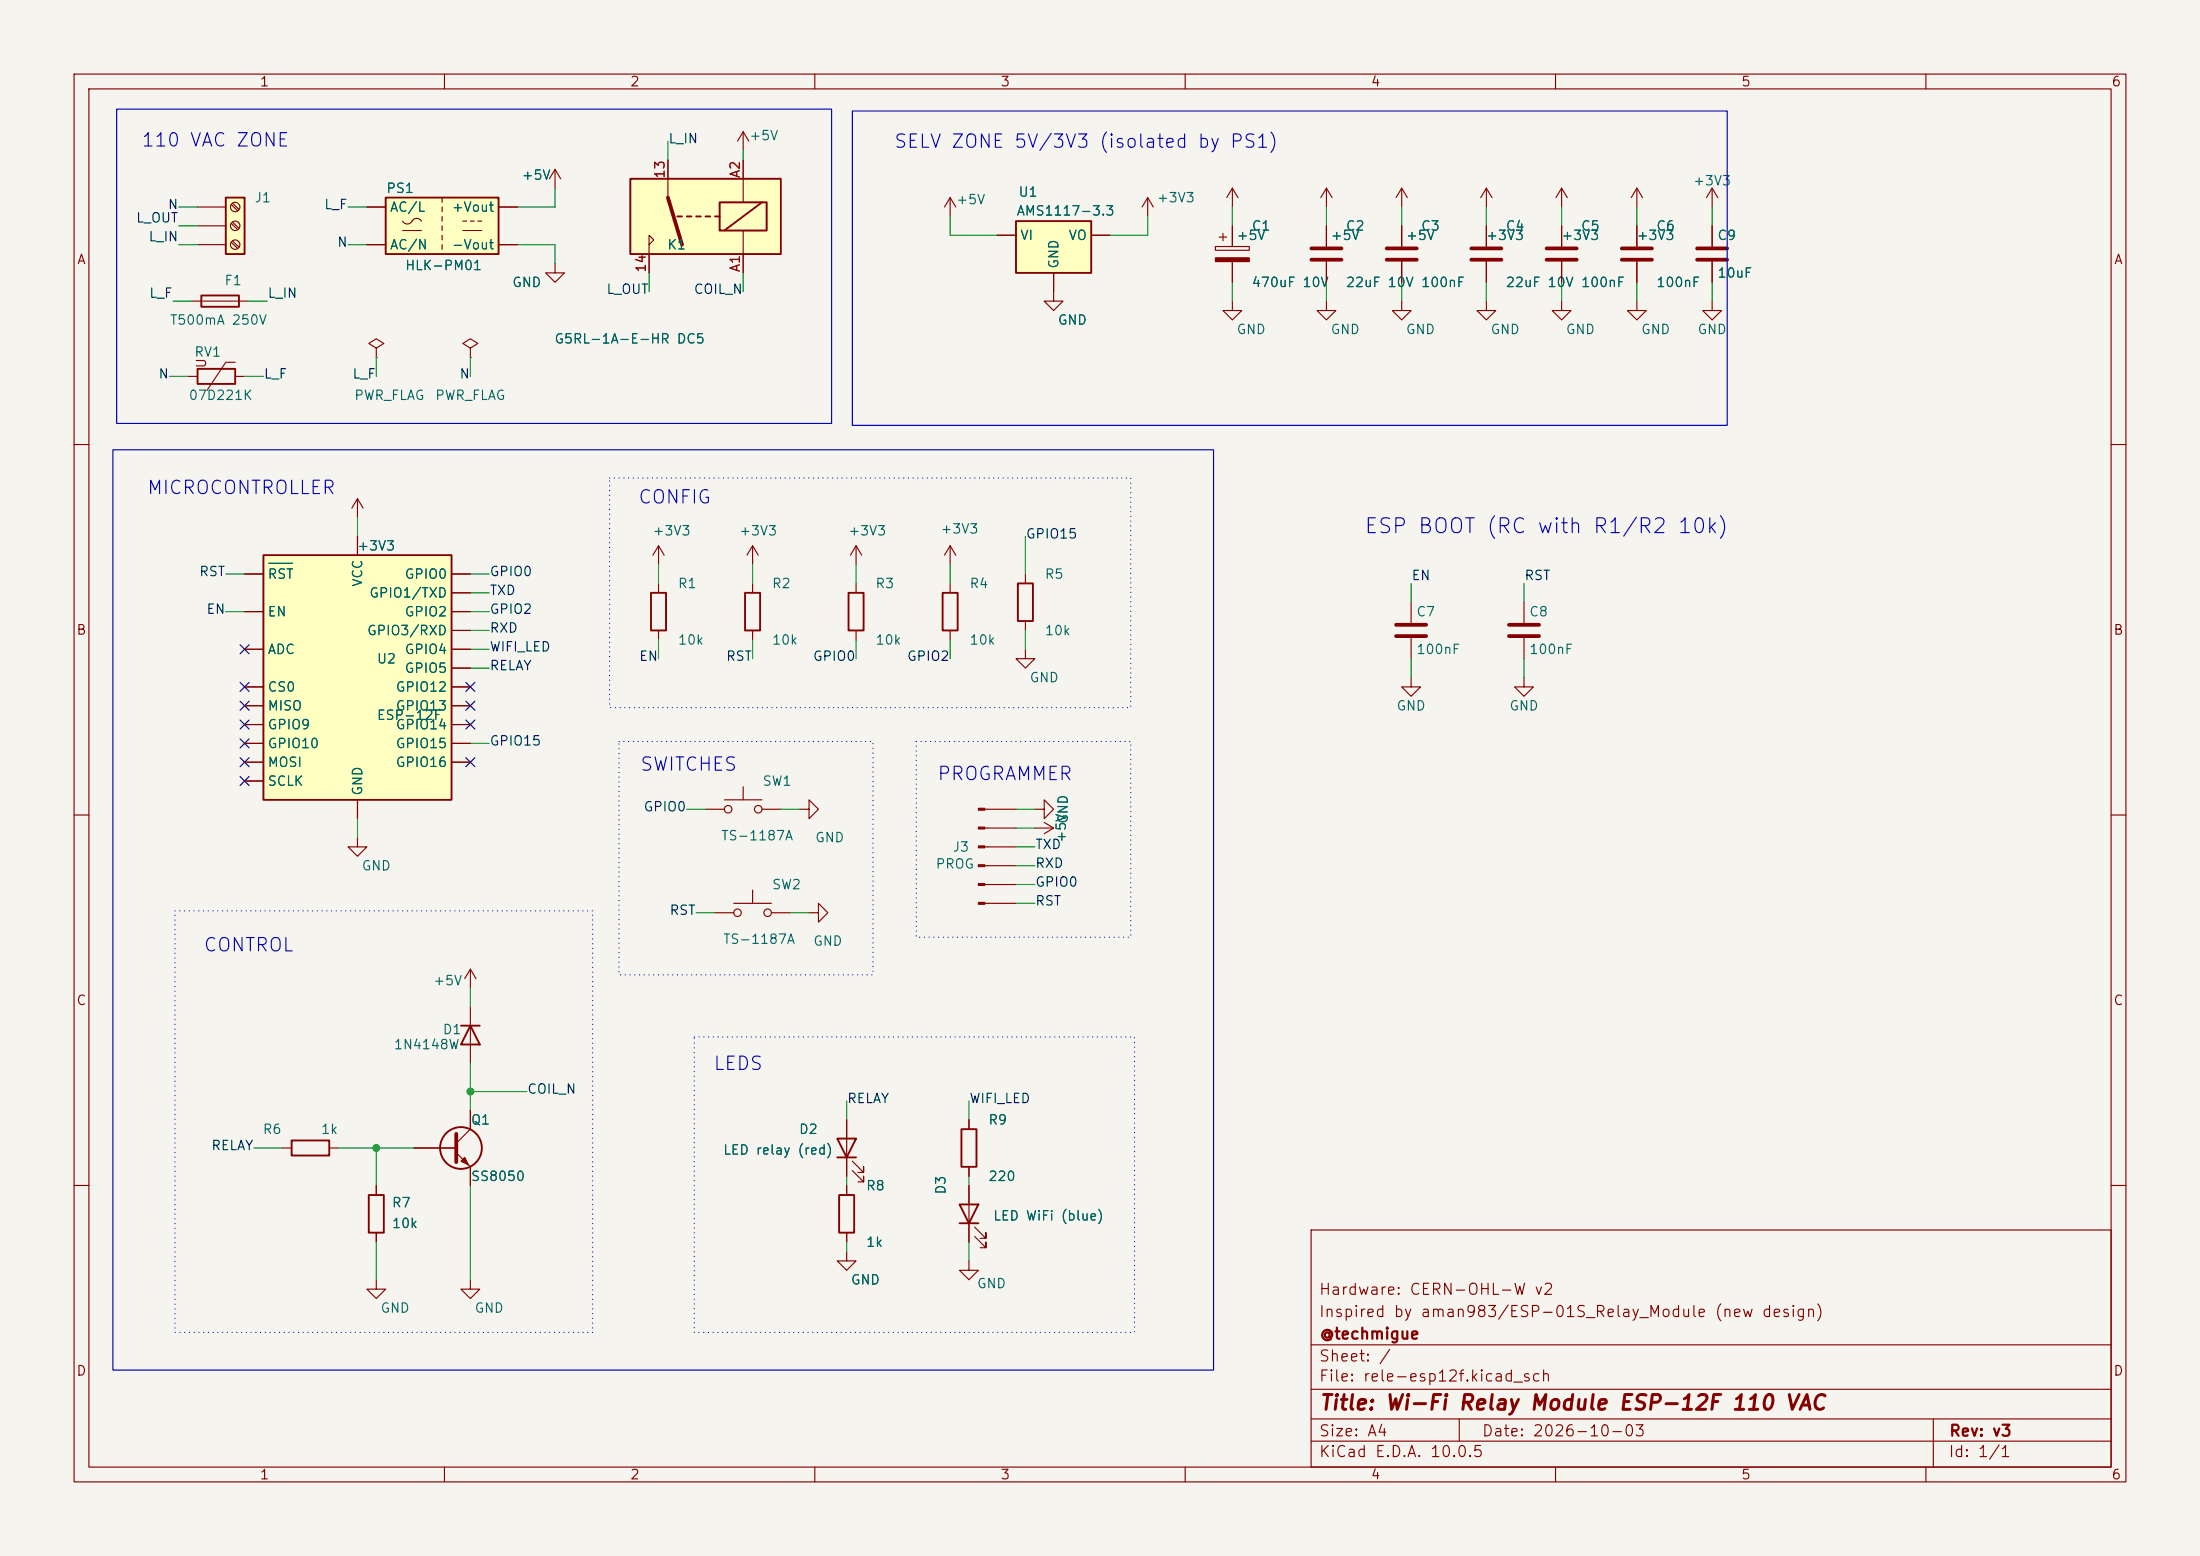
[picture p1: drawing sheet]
<svg xmlns="http://www.w3.org/2000/svg" width="297mm" height="210mm" viewBox="0 0 297 210" stroke-linecap="round" stroke-linejoin="round" font-family="sans-serif">
<path d="M0 0h297v210h-297z" fill="#f5f4ef" stroke="#f5f4ef" stroke-width=".14"/>
<g fill="none" stroke="#840000" stroke-width=".15">
<path d="M10 10h277v190h-277zM12 12h273v186h-273zM60 10v2M110 10v2M160 10v2M210 10v2M260 10v2M164.1 33.3h4.6v.5h-4.6zM164.6 32h1M165.1 31.5v1M166.4 30.5v2.8M166.4 35.3v2.8"/>
<path d="M179.1 25.4v2.5M179.1 30.5v2.8M179.1 35.3v2.8M179.1 25.4l-.8 1.3M179.1 25.4l.7 1.3M189.2 25.4l-.7 1.3M189.2 25.4l.8 1.3M189.2 25.4v2.5M200.7 25.4l-.8 1.3M200.7 25.4l.7 1.3M200.7 25.4v2.5M210.8 25.4l-.7 1.3"/>
<path d="M210.8 25.4l.8 1.3M210.8 25.4v2.5M231.1 25.4v2.5M231.1 30.5v2.8M231.1 35.3v2.8M231.1 25.4l-.7 1.3M231.1 25.4l.8 1.3M25.4 50.8h1.3M31.7 48.9h-1.2l-2.6 3.8M31.7 50.8h1.3M179.1 40.6v1.3h1.2l-1.2 1.3-1.3-1.3h1.3M10 60h2"/>
<path d="M48.3 67.3l-.8 1.3M48.3 67.3l.7 1.3M48.3 67.3v2.6M88.9 73.7v2.5M88.9 78.7v1.3M88.9 73.7l-.8 1.2M88.9 73.7l.8 1.2M101.6 73.7v2.5M101.6 78.7v1.3M101.6 73.7l-.8 1.2M101.6 73.7l.8 1.2M115.6 73.7v2.5"/>
<path d="M115.6 78.7v1.3M115.6 73.7l-.8 1.2M115.6 73.7l.7 1.2M285 60h2M88.9 85.1v1.3M101.6 85.1v1.3M115.6 85.1v1.3M10 110h2M48.3 113v1.3h1.2l-1.2 1.3-1.3-1.3h1.3M95.2 109.2h2.6M97.8 108h5.1M100.3 106.2v1.8"/>
<path d="M102.9 109.2h2.5M107.9 109.2h1.3v-1.2l1.3 1.2-1.3 1.3v-1.3M285 110h2M63.5 130.8v2.6M63.5 130.8l-.8 1.3M63.5 130.8l.8 1.3M96.5 123.2h2.6M99.1 121.9h5M101.6 120.1v1.8M104.1 123.2h2.6M38.1 154.9h1.3M44.4 154.9h1.3"/>
<path d="M55.9 154.9h5.7M61.6 155.6l1.9 1.9v2.5M63.5 149.9v2.5l-1.9 1.9M130.8 151.1v1.3M130.8 157.5v1.3M10 160h2M50.8 172.7v1.3h1.3l-1.3 1.3-1.3-1.3h1.3M50.8 160v1.3M50.8 166.4v1.2M63.5 172.7v1.3h1.3l-1.3 1.3-1.3-1.3h1.3M177 166h108v32h-108zM285 160h2"/>
<path d="M60 198v2M110 198v2M160 198v2M177 194.5h108M177 191.5h108M177 187.5h108M177 181.5h108M197 191.5v3M210 198v2M260 198v2M261 191.5v6.5"/>
<circle cx="98.3" cy="109.2" r=".51"/>
<circle cx="102.4" cy="109.2" r=".51"/>
<circle cx="99.6" cy="123.2" r=".51"/>
<circle cx="103.6" cy="123.2" r=".51"/>
</g>
<g fill="none" stroke="#840000" stroke-width=".25">
<path d="M26.7 49.8h5v2h-5zM87.9 80h2v5.1h-2zM100.6 80h2v5.1h-2zM114.6 80h2v5.1h-2zM39.4 153.9h5v2.1h-5zM129.8 152.4h2v5.1h-2zM49.8 161.3h2v5.1h-2z"/>
<circle cx="62.2" cy="154.9" r="2.82"/>
</g>
<path d="M177 33.5h4.1M177 35.1h4.1M229.1 33.5h4.1M229.1 35.1h4.1M61.6 153v3.8" fill="none" stroke="#840000" stroke-width=".51"/>
<g fill="#840000" stroke="#840000" stroke-width=".15">
<path d="M62.2 156.7l.5-.5 .5 1z"/>
<path d="M164.1 34.8h4.6v.5h-4.6z"/>
</g>
<path d="M30.5 26.7h2.5v7.6h-2.5z" fill="#ffffc2"/>
<path d="M27.2 39.9h5.1v1.5h-5.1zM30.5 26.7h2.5v7.6h-2.5zM137.4 78.7h2v5.1h-2zM127.3 80h2v5.1h-2zM62.2 138.4h2.6M63.5 138.4l1.3 2.6h-2.6zM113 153.7h2.6l-1.3 2.5zM113 156.2h2.6M113.3 161.3h2v5.1h-2zM129.5 162.6h2.6l-1.3 2.5zM129.5 165.1h2.6" fill="none" stroke="#840000" stroke-width=".25"/>
<g fill="none" stroke="#840000" stroke-width=".15">
<path d="M26.7 27.9h3.8M26.7 30.5h3.8M26.7 33h3.8M31.2 27.6l.9 .8M31.2 30.1l.9 .9M31.2 32.7l.9 .8M31.4 27.4l.9 .9M31.4 30l.9 .8M31.4 32.5l.9 .9M74.9 35.6v1.2h1.3l-1.3 1.3-1.2-1.3h1.2M74.9 22.9l-.7 1.2M74.9 22.9l.8 1.2"/>
<path d="M74.9 22.9v2.5M128.3 26.7v2.5M128.3 26.7l-.8 1.2M128.3 26.7l.7 1.2M25.9 40.6h7.6M50.8 47l1-.6-1-.7-1 .7 1 .6v1.3M50.8 48.3h.1M63.5 47l1-.6-1-.7-1 .7 1 .6v1.3M63.5 48.3h.1M128.3 73.7l-.8 1.2M128.3 73.7l.7 1.2M128.3 73.7v2.5"/>
<path d="M128.3 78.7v1.3M138.4 77.5v1.2M128.3 85.1v1.3M138.4 87.6v1.3h1.3l-1.3 1.3-1.2-1.3h1.2M138.4 83.8v1.3M132.9 109.2h4.3M132.9 111.8h4.3M132.9 114.3h4.3M132.9 116.8h4.3M132.9 119.4h4.3M63.5 135.9v7.6M109.2 123.2h1.3v-1.3l1.3 1.3-1.3 1.3v-1.3"/>
<path d="M132.9 121.9h4.3M114.3 151.1v7.7M115.1 158l1.5 1.5v-.7v.7h-.8M115.1 156.7l1.5 1.5v-.7v.7h-.8M114.3 160v1.3M114.3 166.4v1.2M130.8 170.2v1.3h1.3l-1.3 1.2-1.3-1.2h1.3M130.8 160v7.6M131.6 166.9l1.5 1.5v-.8v.8h-.8M131.6 165.6l1.5 1.5v-.7v.7h-.8"/>
<circle cx="31.7" cy="27.9" r=".63"/>
<circle cx="31.7" cy="30.5" r=".63"/>
<circle cx="31.7" cy="33" r=".63"/>
</g>
<g fill="#840000" stroke="#840000" stroke-width=".15">
<path d="M132.1 109.1h.8v.2h-.8z"/>
<path d="M132.1 111.6h.8v.3h-.8z"/>
<path d="M132.1 114.2h.8v.2h-.8z"/>
<path d="M132.1 116.7h.8v.3h-.8z"/>
<path d="M132.1 119.3h.8v.2h-.8z"/>
<path d="M132.1 121.8h.8v.2h-.8z"/>
</g>
<path d="M52.1 26.7h15.2v7.6h-15.2z" fill="#ffffc2"/>
<path d="M52.1 26.7h15.2v7.6h-15.2z" fill="none" stroke="#840000" stroke-width=".25"/>
<g fill="none" stroke="#840000" stroke-width=".15">
<path d="M49.5 27.9h2.6M49.5 33h2.6M54.4 29.8a.77 .77 0 0 0 .7 .4 .77 .77 0 0 0 .7-.5 .73 .73 0 0 1 1.1 .1M54.4 31.1h2.5M59.7 26.7v.6M59.7 27.9v.7M59.7 29.2v.6M59.7 30.5v.6M59.7 31.8v.6M59.7 33v.7M62.5 31.1h2.5M62.5 29.8h.5"/>
<path d="M63.5 29.8h.5M64.5 29.8h.5M67.3 27.9h2.5M67.3 33h2.5"/>
</g>
<path d="M35.6 74.9h25.4v33.1h-25.4z" fill="#ffffc2"/>
<path d="M35.6 74.9h25.4v33.1h-25.4z" fill="none" stroke="#840000" stroke-width=".25"/>
<g fill="none" stroke="#840000" stroke-width=".15">
<path d="M100.3 17.8l-.7 1.3M100.3 17.8l.8 1.3M100.3 17.8v2.5M189.2 30.5v2.8M189.2 35.3v2.8M33 77.5h2.6M48.3 72.4v2.5M61 77.5h2.5M33 87.6h2.6M33 82.6h2.6M33 97.8h2.6M33 92.7h2.6"/>
<path d="M33 95.3h2.6M61 87.6h2.5M61 82.6h2.5M61 97.8h2.5M61 92.7h2.5M61 95.3h2.5M61 90.2h2.5M61 85.1h2.5M61 80h2.5M33 102.9h2.6M33 100.3h2.6M33 105.4h2.6"/>
<path d="M48.3 108v2.5M61 102.9h2.5M61 100.3h2.5M139.7 109.2h1.3v-1.2l1.2 1.2-1.2 1.3v-1.3M139.7 111.8h2.5M141 111l1.2 .8M142.2 111.8l-1.2 .7M114.3 168.9v1.3h1.3l-1.3 1.3-1.3-1.3h1.3"/>
</g>
<path d="M36.3 76h3.2" fill="none" stroke="#006464" stroke-width=".15"/>
<path d="M187.2 33.5h4.1M187.2 35.1h4.1" fill="none" stroke="#840000" stroke-width=".51"/>
<path d="M137.2 29.8h10.1v7h-10.1z" fill="#ffffc2"/>
<path d="M137.2 29.8h10.1v7h-10.1z" fill="none" stroke="#840000" stroke-width=".25"/>
<g fill="none" stroke="#840000" stroke-width=".15">
<path d="M134.6 31.8h2.6M142.2 36.8v3.8h1.3l-1.3 1.3-1.2-1.3h1.2M147.3 31.8h2.6M154.9 26.7l-.7 1.2M154.9 26.7l.8 1.2M154.9 26.7v2.5M166.4 25.4l-.8 1.3M166.4 25.4l.7 1.3M166.4 25.4v2.5M200.7 30.5v2.8M200.7 35.3v2.8M210.8 30.5v2.8"/>
<path d="M210.8 35.3v2.8M221 25.4v2.5M221 30.5v2.8M221 35.3v2.8M221 25.4l-.8 1.3M221 25.4l.7 1.3M166.4 40.6v1.3h1.2l-1.2 1.3-1.3-1.3h1.3M189.2 40.6v1.3h1.3l-1.3 1.3-1.2-1.3h1.2M200.7 40.6v1.3h1.2l-1.2 1.3-1.3-1.3h1.3M210.8 40.6v1.3h1.3l-1.3 1.3-1.3-1.3h1.3M221 40.6v1.3h1.2l-1.2 1.3-1.3-1.3h1.3M231.1 40.6v1.3h1.3l-1.3 1.3-1.2-1.3h1.2"/>
<path d="M190.5 91.4v1.3h1.3l-1.3 1.3-1.3-1.3h1.3M190.5 81.3v2.8M190.5 86.1v2.8M205.7 91.4v1.3h1.3l-1.3 1.3-1.2-1.3h1.2M205.7 81.3v2.8M205.7 86.1v2.8"/>
</g>
<path d="M198.6 33.5h4.1M198.6 35.1h4.1M208.8 33.5h4.1M208.8 35.1h4.1M218.9 33.5h4.1M218.9 35.1h4.1M188.5 84.3h4M188.5 85.9h4M203.7 84.3h4.1M203.7 85.9h4.1" fill="none" stroke="#840000" stroke-width=".51"/>
<path d="M85.1 24.1h20.3v10.2h-20.3z" fill="#ffffc2"/>
<g fill="none" stroke="#840000" stroke-width=".15">
<path d="M49.5 27.9h2.6M49.5 33h2.6M67.3 27.9h2.5M67.3 33h2.5M87.6 33l.7-.6-.7-.6v5M90.2 21.6v5.1M100.3 21.6v5.7M100.3 31.1v5.7M134.6 31.8h2.6M142.2 36.8v2.6M147.3 31.8h2.6M166.4 30.5v2.8"/>
<path d="M166.4 35.3v2.8M179.1 30.5v2.8M179.1 35.3v2.8M189.2 30.5v2.8M189.2 35.3v2.8M200.7 30.5v2.8M200.7 35.3v2.8M210.8 30.5v2.8M210.8 35.3v2.8M221 30.5v2.8M221 35.3v2.8M231.1 30.5v2.8"/>
<path d="M231.1 35.3v2.8M33 77.5h2.6M48.3 72.4v2.5M61 77.5h2.5M33 87.6h2.6M33 82.6h2.6M33 97.8h2.6M33 92.7h2.6M33 95.3h2.6M61 87.6h2.5M61 82.6h2.5M61 97.8h2.5"/>
<path d="M61 92.7h2.5M61 95.3h2.5M61 90.2h2.5M61 85.1h2.5M61 80h2.5M33 102.9h2.6M33 100.3h2.6M33 105.4h2.6M48.3 108v2.5M61 102.9h2.5M61 100.3h2.5M55.9 154.9h5.7"/>
<path d="M63.5 149.9v2.5M63.5 157.5v2.5M114.3 151.1v2.6M114.3 156.2v2.6M130.8 151.1v1.3M130.8 157.5v1.3M50.8 160v1.3M50.8 166.4v1.2M114.3 160v1.3M114.3 166.4v1.2M130.8 160v2.6M130.8 165.1v2.5"/>
</g>
<path d="M85.1 24.1h20.3v10.2h-20.3zM91.4 29.2h.7M92.7 29.2h.6M94 29.2h.6M95.2 29.2h.7M96.5 29.2h.7M97.2 27.3h6.3v3.8h-6.3zM102.9 27.3l-5.1 3.8" fill="none" stroke="#840000" stroke-width=".25"/>
<path d="M90.2 26.7l1.9 6.3" fill="none" stroke="#840000" stroke-width=".51"/>
<g fill="none" stroke="#009600" stroke-width=".15">
<path d="M90.2 19.1v2.5M24.1 27.9h2.6M24.1 33h2.6M24.1 30.5h2.6M47 27.9h2.5M47 33h2.5M69.8 33h5.1v2.6M74.9 25.4v2.5h-5.1M87.6 36.8v2.6M100.3 20.3v1.3M100.3 36.8v2.6M128.3 29.2v2.6h6.3"/>
<path d="M154.9 29.2v2.6h-5M166.4 27.9v2.6M166.4 38.1v2.5M179.1 27.9v2.6M179.1 38.1v2.5M189.2 27.9v2.6M189.2 38.1v2.5M200.7 27.9v2.6M200.7 38.1v2.5M210.8 27.9v2.6M210.8 38.1v2.5M221 27.9v2.6"/>
<path d="M221 38.1v2.5M231.1 27.9v2.6M231.1 38.1v2.5M22.9 50.8h2.5M23.4 40.6h2.5M33 50.8h2.6M33.5 40.6h2.6M50.8 48.3v2.5M63.5 48.3v2.5M30.5 77.5h2.5M48.3 69.9v2.5M63.5 77.5h2.5"/>
<path d="M88.9 76.2v2.5M101.6 76.2v2.5M115.6 76.2v2.5M128.3 76.2v2.5M138.4 72.4v5.1M190.5 78.7v2.6M205.7 78.7v2.6M30.5 82.6h2.5M63.5 82.6h2.5M63.5 85.1h2.5M63.5 80h2.5M63.5 90.2h2.5"/>
<path d="M63.5 87.6h2.5M88.9 86.4v2.5M101.6 86.4v2.5M115.6 86.4v2.5M128.3 86.4v2.5M138.4 85.1v2.5M190.5 88.9v2.5M205.7 88.9v2.5M48.3 110.5v2.5M63.5 100.3h2.5M92.7 109.2h2.5M105.4 109.2h2.5"/>
<path d="M137.2 109.2h2.5M137.2 116.8h2.5M137.2 119.4h2.5M137.2 114.3h2.5M137.2 111.8h2.5M63.5 133.4v2.5M94 123.2h2.5M106.7 123.2h2.5M137.2 121.9h2.5M34.3 154.9h3.8M45.7 154.9h10.2M50.8 154.9v5.1"/>
<path d="M63.5 143.5v6.4M63.5 147.3h7.6M114.3 148.6v2.5M114.3 158.8v1.2M130.8 148.6v2.5M130.8 158.8v1.2M50.8 167.6v5.1M63.5 160v12.7M114.3 167.6v1.3M130.8 167.6v2.6"/>
</g>
<g fill="none" stroke="#000084" stroke-width=".15">
<path d="M32.4 97.2l1.2 1.2M32.4 99.7l1.2 1.2M32.4 92.1l1.2 1.2M32.4 87l1.2 1.2M32.4 94.6l1.2 1.3M33.6 97.2l-1.2 1.2M33.6 99.7l-1.2 1.2M33.6 92.1l-1.2 1.2M33.6 87l-1.2 1.2M33.6 94.6l-1.2 1.3M62.9 97.2l1.2 1.2M62.9 94.6l1.2 1.3"/>
<path d="M62.9 92.1l1.2 1.2M64.1 97.2l-1.2 1.2M64.1 94.6l-1.2 1.3M64.1 92.1l-1.2 1.2M32.4 104.8l1.2 1.2M32.4 102.3l1.2 1.2M33.6 104.8l-1.2 1.2M33.6 102.3l-1.2 1.2M62.9 102.3l1.2 1.2M64.1 102.3l-1.2 1.2"/>
</g>
<path d="M82.3 64.5h70.4v31h-70.4zM83.6 100.1h34.3v31.5h-34.3zM123.7 100.1h29v26.4h-29zM23.6 122.9h56.4v56.9h-56.4zM93.7 140h59.5v39.8h-59.5z" fill="none" stroke="#0000c2" stroke-width=".15" stroke-dasharray="0 .6"/>
<path d="M15.7 14.7h96.6v42.5h-96.6zM115.1 15h118.1v42.4h-118.1zM15.2 60.7h148.6v124.2h-148.6z" fill="none" stroke="#0000c2" stroke-width=".15"/>
<path d="M36.3 76h3.2" fill="none" stroke="#006464" stroke-width=".15"/>
<g fill="#009600" stroke="#009600" stroke-width=".14">
<circle cx="50.8" cy="154.9" r=".46"/>
<circle cx="63.5" cy="147.3" r=".46"/>
</g>
<text font-size="2" fill="#0000c2" x="184.1" y="72.5">ESP BOOT (RC with R1/R2 10k)</text>
<text font-size="2" fill="#840000" x="178" y="190.8">Title: Wi-Fi Relay Module ESP-12F 110 VAC</text>
<g font-size="1.8" fill="#0000c2">
<text x="19" y="20.2">110 VAC ZONE</text>
<text x="120.6" y="20.4">SELV ZONE 5V/3V3 (isolated by PS1)</text>
<text x="19.7" y="67.2">MICROCONTROLLER</text>
<text x="86" y="68.4">CONFIG</text>
<text x="86.3" y="104.5">SWITCHES</text>
<text x="126.4" y="105.8">PROGRAMMER</text>
<text x="27.4" y="128.9">CONTROL</text>
<text x="96.2" y="144.9">LEDS</text>
</g>
<g font-size="1.5" fill="#840000">
<text x="178" y="178.1">Inspired by aman983/ESP-01S_Relay_Module (new design)</text>
<text x="178" y="175.1">Hardware: CERN-OHL-W v2</text>
<text x="178" y="184.1">Sheet: /</text>
<text x="178" y="181.1">@techmigue</text>
<text x="178" y="186.8">File: rele-esp12f.kicad_sch</text>
<text x="178" y="197">KiCad E.D.A. 10.0.5</text>
<text x="178" y="194.2">Size: A4</text>
<text x="200" y="194.2">Date: 2026-10-03</text>
<text x="263" y="197">Id: 1/1</text>
<text x="263" y="194.2">Rev: v3</text>
</g>
<g font-size="1.3" fill="#840000">
<text x="35" y="12">1</text>
<text x="85" y="12">2</text>
<text x="135" y="12">3</text>
<text x="185" y="12">4</text>
<text x="235" y="12">5</text>
<text x="285" y="12">6</text>
<text x="10.3" y="36">A</text>
<text x="285.3" y="36">A</text>
<text x="28.1" y="49.8" transform="rotate(-90 28.1 49.8)">U</text>
<text x="10.2" y="86">B</text>
<text x="285.2" y="86">B</text>
<text x="10.2" y="136">C</text>
<text x="285.2" y="136">C</text>
<text x="10.2" y="186">D</text>
<text x="285.2" y="186">D</text>
<text x="35" y="200">1</text>
<text x="85" y="200">2</text>
<text x="135" y="200">3</text>
<text x="185" y="200">4</text>
<text x="235" y="200">5</text>
<text x="285" y="200">6</text>
</g>
<g font-size="1.3" fill="#0f0f0f">
<text x="90.1" y="19.7">L_IN</text>
<text x="22.6" y="28.6">N</text>
<text x="43.7" y="28.6">L_F</text>
<text x="18.3" y="30.4">L_OUT</text>
<text x="20" y="32.9">L_IN</text>
<text x="45.4" y="33.6">N</text>
<text x="20.1" y="40.5">L_F</text>
<text x="36" y="40.5">L_IN</text>
<text x="81.8" y="40">L_OUT</text>
<text x="93.6" y="40">COIL_N</text>
<text x="21.3" y="51.4">N</text>
<text x="35.5" y="51.4">L_F</text>
<text x="47.5" y="51.4">L_F</text>
<text x="61.9" y="51.4">N</text>
<text x="138.4" y="73">GPIO15</text>
<text x="26.8" y="78.1">RST</text>
<text x="27.8" y="83.2">EN</text>
<text x="66" y="80.6">TXD</text>
<text x="66" y="78.1">GPIO0</text>
<text x="66" y="83.2">GPIO2</text>
<text x="190.5" y="78.6">EN</text>
<text x="205.7" y="78.6">RST</text>
<text x="66" y="88.2">WIFI_LED</text>
<text x="66" y="85.7">RXD</text>
<text x="86.2" y="89.5">EN</text>
<text x="97.9" y="89.5">RST</text>
<text x="109.7" y="89.5">GPIO0</text>
<text x="122.4" y="89.5">GPIO2</text>
<text x="66" y="90.8">RELAY</text>
<text x="66" y="100.9">GPIO15</text>
<text x="86.8" y="109.8">GPIO0</text>
<text x="139.7" y="120">GPIO0</text>
<text x="139.7" y="117.5">RXD</text>
<text x="139.7" y="114.9">TXD</text>
<text x="90.3" y="123.8">RST</text>
<text x="139.7" y="122.5">RST</text>
<text x="71.1" y="147.9">COIL_N</text>
<text x="114.3" y="149.2">RELAY</text>
<text x="130.8" y="149.2">WIFI_LED</text>
<text x="28.4" y="155.6">RELAY</text>
</g>
<g font-size="1.3" fill="#006464">
<text x="101.1" y="19.3">+5V</text>
<text x="34.3" y="27.6">J1</text>
<text x="52.1" y="26.4">PS1</text>
<text x="52.6" y="28.9">AC/L</text>
<text x="60.9" y="28.9">+Vout</text>
<text x="70.3" y="24.6">+5V</text>
<text x="129" y="27.9">+5V</text>
<text x="137.1" y="29.4">AMS1117-3.3</text>
<text x="137.4" y="26.9">U1</text>
<text x="156.1" y="27.6">+3V3</text>
<text x="228.5" y="25.3">+3V3</text>
<text x="52.6" y="34">AC/N</text>
<text x="60.9" y="34">-Vout</text>
<text x="90" y="34">K1</text>
<text x="137.6" y="32.7">VI</text>
<text x="144.2" y="32.7">VO</text>
<text x="166.8" y="32.7">+5V</text>
<text x="168.9" y="31.4">C1</text>
<text x="179.5" y="32.7">+5V</text>
<text x="181.6" y="31.4">C2</text>
<text x="189.7" y="32.7">+5V</text>
<text x="191.8" y="31.4">C3</text>
<text x="200.5" y="32.7">+3V3</text>
<text x="203.2" y="31.4">C4</text>
<text x="210.7" y="32.7">+3V3</text>
<text x="213.3" y="31.4">C5</text>
<text x="220.9" y="32.7">+3V3</text>
<text x="223.5" y="31.4">C6</text>
<text x="231.8" y="32.7">C9</text>
<text x="30.2" y="38.8">F1</text>
<text x="54.6" y="36.8">HLK-PM01</text>
<text x="69.1" y="39.1">GND</text>
<text x="143.2" y="36.3" transform="rotate(-90 143.2 36.3)">GND</text>
<text x="168.9" y="39.1">470uF 10V</text>
<text x="181.6" y="39.1">22uF 10V 100nF</text>
<text x="203.2" y="39.1">22uF 10V 100nF</text>
<text x="223.5" y="39.1">100nF</text>
<text x="231.8" y="37.8">10uF</text>
<text x="22.8" y="44.1">T500mA 250V</text>
<text x="74.8" y="46.7">G5RL-1A-E-HR DC5</text>
<text x="142.7" y="44.1">GND</text>
<text x="166.8" y="45.4">GND</text>
<text x="179.5" y="45.4">GND</text>
<text x="189.7" y="45.4">GND</text>
<text x="201.1" y="45.4">GND</text>
<text x="211.3" y="45.4">GND</text>
<text x="221.5" y="45.4">GND</text>
<text x="229.1" y="45.4">GND</text>
<text x="26.1" y="48.5">RV1</text>
<text x="25.4" y="54.3">07D221K</text>
<text x="47.7" y="54.3">PWR_FLAG</text>
<text x="58.7" y="54.3">PWR_FLAG</text>
<text x="48.1" y="74.6">+3V3</text>
<text x="88" y="72.6">+3V3</text>
<text x="99.7" y="72.6">+3V3</text>
<text x="114.4" y="72.6">+3V3</text>
<text x="126.9" y="72.3">+3V3</text>
<text x="36" y="78.4">RST</text>
<text x="36" y="83.5">EN</text>
<text x="49.2" y="79.3" transform="rotate(-90 49.2 79.3)">VCC</text>
<text x="49.8" y="81">GPIO1/TXD</text>
<text x="54.5" y="83.5">GPIO2</text>
<text x="54.5" y="78.4">GPIO0</text>
<text x="91.4" y="79.7">R1</text>
<text x="104.1" y="79.7">R2</text>
<text x="118.1" y="79.7">R3</text>
<text x="130.8" y="79.7">R4</text>
<text x="141" y="78.4">R5</text>
<text x="191.1" y="83.5">C7</text>
<text x="206.4" y="83.5">C8</text>
<text x="36" y="88.6">ADC</text>
<text x="49.5" y="86.1">GPIO3/RXD</text>
<text x="50.8" y="89.9">U2</text>
<text x="54.5" y="88.6">GPIO4</text>
<text x="91.4" y="87.3">10k</text>
<text x="104.1" y="87.3">10k</text>
<text x="118.1" y="87.3">10k</text>
<text x="130.8" y="87.3">10k</text>
<text x="141" y="86.1">10k</text>
<text x="191.1" y="88.6">100nF</text>
<text x="206.4" y="88.6">100nF</text>
<text x="36" y="93.7">CS0</text>
<text x="53.3" y="93.7">GPIO12</text>
<text x="54.5" y="91.1">GPIO5</text>
<text x="138.9" y="92.4">GND</text>
<text x="36" y="96.2">MISO</text>
<text x="36" y="98.8">GPIO9</text>
<text x="36" y="101.3">GPIO10</text>
<text x="50.8" y="97.5">ESP-12F</text>
<text x="53.3" y="98.8">GPIO14</text>
<text x="53.3" y="96.2">GPIO13</text>
<text x="53.3" y="101.3">GPIO15</text>
<text x="188.4" y="96.2">GND</text>
<text x="203.7" y="96.2">GND</text>
<text x="36" y="103.8">MOSI</text>
<text x="36" y="106.4">SCLK</text>
<text x="49.2" y="107.5" transform="rotate(-90 49.2 107.5)">GND</text>
<text x="53.3" y="103.8">GPIO16</text>
<text x="102.9" y="106.4">SW1</text>
<text x="97.3" y="113.7">TS-1187A</text>
<text x="110" y="114">GND</text>
<text x="144.2" y="113.8" transform="rotate(-90 144.2 113.8)">+5V</text>
<text x="144.5" y="111.3" transform="rotate(-90 144.5 111.3)">GND</text>
<text x="48.7" y="117.8">GND</text>
<text x="126.2" y="117.5">PROG</text>
<text x="128.5" y="115.3">J3</text>
<text x="104.1" y="120.3">SW2</text>
<text x="97.5" y="127.7">TS-1187A</text>
<text x="109.7" y="128">GND</text>
<text x="58.4" y="133.3">+5V</text>
<text x="53.1" y="141.9">1N4148W</text>
<text x="59.7" y="139.9">D1</text>
<text x="35.4" y="153.4">R6</text>
<text x="43.2" y="153.4">1k</text>
<text x="63.5" y="152.1">Q1</text>
<text x="107.8" y="153.4">D2</text>
<text x="133.3" y="152.1">R9</text>
<text x="63.5" y="159.7">SS8050</text>
<text x="97.5" y="156.2">LED relay (red)</text>
<text x="116.8" y="161">R8</text>
<text x="128" y="161.3" transform="rotate(-90 128 161.3)">D3</text>
<text x="133.3" y="159.7">220</text>
<text x="52.8" y="163.3">R7</text>
<text x="52.8" y="166.1">10k</text>
<text x="134" y="165">LED WiFi (blue)</text>
<text x="114.8" y="173.7">GND</text>
<text x="116.8" y="168.6">1k</text>
<text x="51.3" y="177.5">GND</text>
<text x="64" y="177.5">GND</text>
<text x="131.8" y="174.2">GND</text>
</g>
<g font-size="1.3" fill="#a90000">
<text x="90" y="24.2" transform="rotate(-90 90 24.2)">13</text>
<text x="100.2" y="24.1" transform="rotate(-90 100.2 24.1)">A2</text>
<text x="87.5" y="36.9" transform="rotate(-90 87.5 36.9)">14</text>
<text x="100.2" y="36.8" transform="rotate(-90 100.2 36.8)">A1</text>
</g>
</svg>
